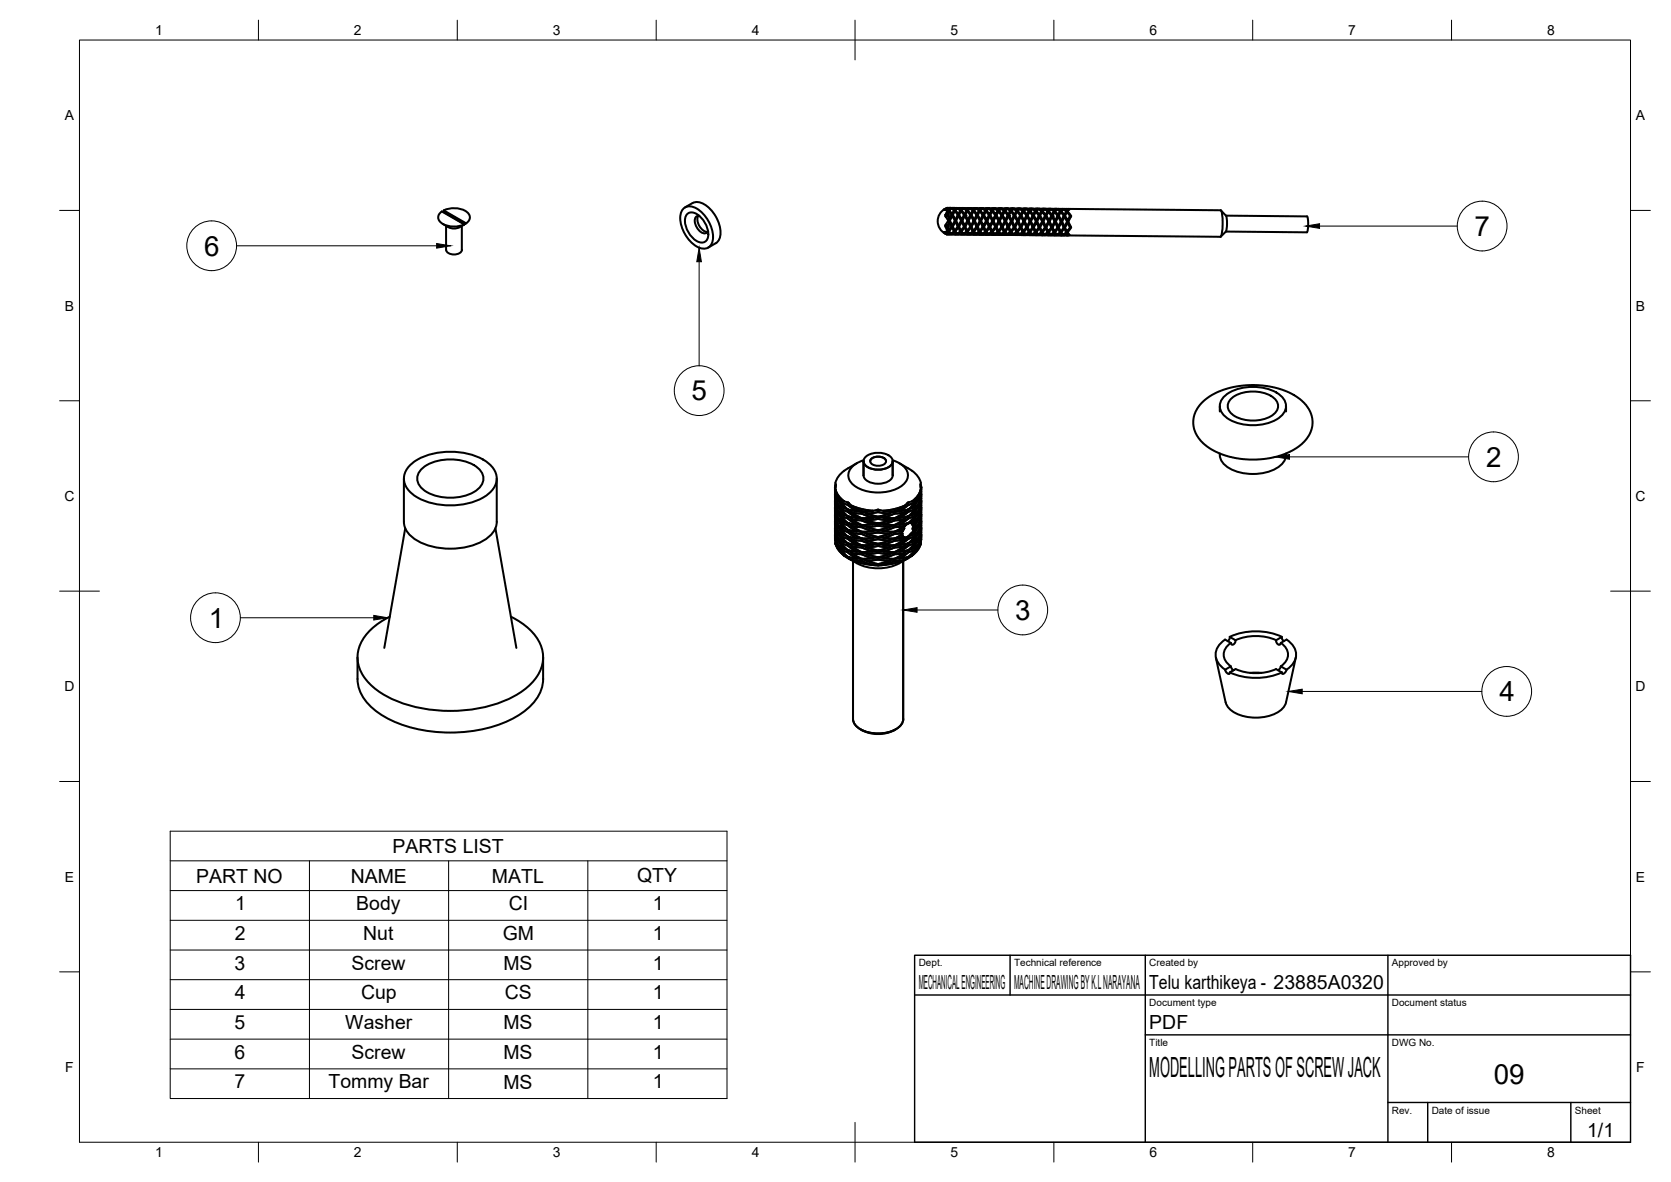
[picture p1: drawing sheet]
<svg xmlns="http://www.w3.org/2000/svg" width="420mm" height="297mm" viewBox="0 0 420 297" stroke-linecap="round" stroke-linejoin="round" font-family="sans-serif">
<!-- layer: Visible -->
<g fill="none" stroke="#000" stroke-width=".51">
<path d="M111.1 53.1l5.6 3.3-.3 .2M111.1 53.1a1.7 1.7 0 0 0-.9 1.7 1.7 1.7 0 0 0 1.1 1.5 6.3 6.3 0 0 0 5.4 .1M111.3 56.3l1.4 .8M111.5 52.9l5.7 3.2-.4 .2-4.9-2.8zM111.6 52.9a5.6 5.6 0 0 1 6.3 .9 1.6 1.6 0 0 1-.7 2.3M111.9 53.5h-.1M112.2 56.8v6M116.1 56.8v6M116.6 56.5a3.5 3.5 0 0 1-3.8 .6M116.9 56.3l-.5 .3M172 52.3a3.2 3.2 0 0 1 3.9 .6 8.3 8.3 0 0 1 3.1 8.2 2.41 2.41 0 0 1-3.8 .8 8.8 8.8 0 0 1-4.1-7.9l.2-.7zM172.2 52.1a3.8 3.8 0 0 1 4.5-1 8.6 8.6 0 0 1 4.3 8.5 3.9 3.9 0 0 1-2.9 2.6"/>
<path d="M172.9 53.7a2.64 2.64 0 0 1 3.4 1 5.5 5.5 0 0 1 1.5 5.5 2.02 2.02 0 0 1-3.2 0 5.8 5.8 0 0 1-2.1-6.1zM175.6 54.3a3.2 3.2 0 0 0 2.3 4M175.9 54.3a1.22 1.22 0 0 0-1.2 .6 1.22 1.22 0 0 0 .1 1.3 2.85 2.85 0 0 0 2.7 2.4l.5-.6M237.4 58.4h.1M237.4 52.7h.1M237.4 58.5l.4 .3v-.1M237.5 52.7h.1M237.5 58.3l-.1 .1M237.6 52.5a3.5 3.5 0 0 0 .1 6.2M237.7 58.6l.3 .3M237.7 54.2l.1 .2M237.8 53.9v.3h.2l.3-.6a.28 .28 0 0 1 .2-.5 .28 .28 0 0 1 .3 .4 1.05 1.05 0 0 1-.1 1.6l-.1 .4-.2-.1"/>
<path d="M237.8 56.5l-.1 .2M237.8 52.4l-.4 .3 .3 .1a.36 .36 0 0 1 .5 .2 .36 .36 0 0 1-.2 .4l-.3 .9 .3 .4a.74 .74 0 0 1 .1 1.3l-.4 .5 .1 .5M238 58.9h.1M238.1 54.1l.5 .9M238.1 52.2l-.5 .5-.2-.1M238.1 52.2l.3 .5M238.1 52.2l.8 .1-.1 .3M238.2 58l.2-.2v.5M238.3 58l-.8 .3 .2 .3M238.3 53l.1 .2M238.4 58.3l-.3 .6M238.4 58.3l-.7 .3"/>
<path d="M238.4 57.7l.1 .1M238.4 58.3l.5 .5M238.4 52.7v.5M238.4 53.2v.1M238.5 53.1l.1 1.9M238.6 57.8l.1 .2M238.6 58.9h.6M238.6 55.8l-.1 2M238.6 55.8l.3 .4a1.12 1.12 0 0 1-.4 1.7l-.4-1.1-.3-.1 .5 1.3M238.6 55.8l-.5 1M238.7 52.2l.6 .1M238.7 52.9l-.1 .3"/>
<path d="M238.8 52.2h.3M238.8 55.4l.6 1.2 .7-1.2M238.8 55.5a.21 .21 0 0 0-.3 0 .21 .21 0 0 0 .1 .3M238.8 55.4l.6-1.1 .7 1.1M238.9 58.4v.4l-.8 .1M238.9 52.5a.67 .67 0 0 1 .9 .5l-.4 .7-.3-.3a.47 .47 0 0 1-.2-.8zM238.9 52.3l-.2 .2a.3 .3 0 0 1-.3 .2 .3 .3 0 0 1-.3-.2h-.4M239 58.6v.3h-.6M239 58.9h.4M239 52.3v.2M239.2 56.8l.2-.1v.5M239.2 52.3l.4 .1a.53 .53 0 0 0 .9-.1"/>
<path d="M239.3 52.5l-.1-.2 .2-.1 .9 .1h.2l-.1 .3M239.3 57.2l.2 .3a.62 .62 0 0 1 .2 .8 .62 .62 0 0 1-.7 .3 .5 .5 0 0 1-.3-.5 .5 .5 0 0 1 .4-.5zM239.4 53.7v.5h-.2M239.4 56.5v.2l.2 .1M239.6 54.1l-.2 .1v.2M239.8 57.9l.2-.1v.5l-.8 .5 .1-.2M240 52.7v.5l-.2-.1M240 58.3l.5 .5M240 57.7v.1M240.1 55.5l.1 .3M240.1 53.1l.2 .2a.82 .82 0 0 1 .1 1.5l-.2 .3-.2-.4a1.04 1.04 0 0 1 .1-1.6zM240.2 57.8v.3"/>
<path d="M240.2 58.9h.6M240.2 55.1v.1a.19 .19 0 0 0 .1 .3 .19 .19 0 0 0 .2-.3l.5-.9 .2 .4a1.25 1.25 0 0 1-.2 1.9l-.6-1.1M240.2 52.3h.4v.2M240.2 55.8l.3 .4a1.12 1.12 0 0 1-.4 1.7l-.2-.3a.88 .88 0 0 1 .1-1.4zM240.2 52.9v.3M240.4 52.3h.3M240.4 58.4l.1 .4h-1.3M240.5 52.6l.2-.2 .2 .1a.48 .48 0 0 1 .5 .4 .48 .48 0 0 1-.2 .5l-.2 .4-.3-.4a.47 .47 0 0 1-.3-.8zM240.5 58.6l.1 .3h-.6M240.6 58.9h.3M240.6 52.3h.3M240.7 54.2l.2 .2"/>
<path d="M240.7 56.8h.2v.4M240.8 58.8h1.2M240.8 52.3h1.2M240.9 52.5l-.1-.2 .8 .4M240.9 53.7v.5l.3-.1M240.9 56.5v.3h.3M241 57.2l.1 .3a.65 .65 0 0 1 .2 .8 .65 .65 0 0 1-.7 .4l-.1-.2a.49 .49 0 0 1-.3-.5 .49 .49 0 0 1 .4-.4zM241.3 57.9l.3-.1v.5l-.8 .5 .1-.2M241.6 58.3l.4 .5v-.3M241.6 57.8h.1M241.6 55.5l.2 .4M241.7 53.1l.2 .3a.82 .82 0 0 1 .1 1.4l-.2 .4-.2-.5a1.03 1.03 0 0 1 .1-1.6z"/>
<path d="M241.7 57.8l.1 .3M241.7 58.9h.6M241.8 55.1l-.1 .4h.3M241.8 52.3h.3M241.8 52.9v.3M241.8 55.8l.2 .4a1.03 1.03 0 0 1-.4 1.7l-.1-.3a.86 .86 0 0 1 .1-1.4zM241.9 52.3h.4M242 52.6v-.3l-.4 .5v.4l-.2-.1M242.1 58.6v.3h.4M242.1 58.9h-.5M242.2 52.4l.3 .1a.48 .48 0 0 1 .5 .4 .48 .48 0 0 1-.3 .5l-.2 .4-.2-.4a.45 .45 0 0 1-.3-.8zM242.3 56.8h.2v.5"/>
<path d="M242.3 58.8l.3 .2 1-.2M242.4 52.3l.8 .5M242.4 52.3h-.3v.2M242.5 53.7v.6l-.2-.1M242.5 56.5v.3l.3 .1M242.5 57.2l.2 .3a.61 .61 0 0 1 .1 .8 .61 .61 0 0 1-.7 .3 .49 .49 0 0 1-.3-.6 .49 .49 0 0 1 .4-.4zM242.6 54.3l.2 .4a1.23 1.23 0 0 1-.2 1.9l-.2-.4a1.43 1.43 0 0 1 .2-1.9zM242.8 54.1l-.3 .2v.1M242.9 53.1l.2 .2M243.1 57.8h.1M243.1 57.8v.5M243.1 58.3l.5 .5v-.3"/>
<path d="M243.1 57.8l-.2 .2M243.1 58.3l-.8 .5 .1-.2M243.2 53.1l.3 .3a.8 .8 0 0 1 .1 1.3l-.2 .5-.3-.5a1.1 1.1 0 0 1 .1-1.6zM243.3 57.8l.1 .3M243.3 59h.6M243.3 55.1l-.1 .4M243.4 52.3h.3M243.4 55.8l.2 .4a1.06 1.06 0 0 1-.4 1.7l-.1-.3a.88 .88 0 0 1 0-1.4zM243.4 52.9l-.1 .3M243.5 52.3h.3M243.5 55.5a.21 .21 0 0 0-.3 .1 .21 .21 0 0 0 .1 .3M243.5 52.7l.1-.3-.5 .4v.5"/>
<path d="M243.6 52.4l-1.1-.1-.1 .2M243.6 52.6a.67 .67 0 0 1 .9 .4l-.4 .8-.3-.4a.49 .49 0 0 1-.2-.8zM243.7 58.6v.1a.23 .23 0 0 0 .1 .3 .23 .23 0 0 0 .3-.1M243.7 58.9h-.6M243.9 54.2l.2 .2M243.9 58.9h1.3M243.9 52.4l.8 .4M244 52.3h-.3v.2M244.1 56.5l-.2 .3M244.1 53.7v.6l.2-.1M244.1 57.2l.1 .3a.65 .65 0 0 1 .2 .8 .65 .65 0 0 1-.7 .4l-.1-.1a.47 .47 0 0 1-.2-.5 .47 .47 0 0 1 .4-.4zM244.1 54.3l.3 .5a1.21 1.21 0 0 1-.3 1.8l-.2-.4a1.42 1.42 0 0 1 .2-1.9z"/>
<path d="M244.3 56.9l-.2-.1v.5M244.7 57.8v.5l.5 .6-.1-.4M244.7 57.8l-.2 .2M244.7 58.3l-.8 .6 .1-.3M244.7 57.8h.1M244.8 55.5l.1 .4M244.8 53.1l.2 .3a.78 .78 0 0 1 .2 1.3l-.3 .5-.2-.5a1.07 1.07 0 0 1 .1-1.6zM244.9 57.9l.1 .2M244.9 59h.6M244.9 55.1v.4h.2l.6-1.2 .7 1.2M244.9 52.3h.4M244.9 55.8l.3 .4a1.01 1.01 0 0 1-.5 1.6l-.1-.2a.86 .86 0 0 1 .1-1.4z"/>
<path d="M244.9 53v.2M245.1 52.3h.3M245.1 52.7l.1-.3-.5 .4v.5l-.2-.2M245.1 55.5l.6 1.2 .7-1.2M245.2 52.4l-1.1-.1-.2 .1 .1 .1M245.2 52.6l.2-.2 .2 .1a.48 .48 0 0 1 .5 .4 .48 .48 0 0 1-.2 .6l-.2 .3-.3-.3a.49 .49 0 0 1-.3-.8zM245.3 58.6v.3h.3M245.3 58.9l-.6 .1M245.4 56.8h.2v.5M245.4 54.2l.2 .3M245.5 52.4l.8 .4M245.6 52.3h-.3v.2"/>
<path d="M245.6 53.8v.5l.3-.1M245.6 56.6v.2l.3 .1M245.7 57.2l.1 .4a.65 .65 0 0 1 .2 .7 .65 .65 0 0 1-.7 .4l-.1-.1a.49 .49 0 0 1-.3-.5 .49 .49 0 0 1 .4-.4zM246 58l.3-.2v.6l-.8 .5M246.3 58.4l.1 .2a.23 .23 0 0 1 .2 .3 .23 .23 0 0 1-.3 .1h-.5a.2 .2 0 0 1-.3 0 .2 .2 0 0 1 .1-.3M246.3 57.8h.1M246.3 55.5l.2 .4M246.4 53.2l.2 .2a.78 .78 0 0 1 .1 1.4l-.2 .4-.2-.4a1.07 1.07 0 0 1 .1-1.6zM246.4 57.9l.1 .2M246.4 59h.7M246.5 55.1v.1a.21 .21 0 0 0-.1 .3 .21 .21 0 0 0 .3 0M246.5 52.3l.6 .1"/>
<path d="M246.5 53v.3M246.5 55.8l.2 .4a1.06 1.06 0 0 1-.4 1.7l-.1-.2a.86 .86 0 0 1 .1-1.4zM246.7 52.7a.57 .57 0 0 1 .6-.1 .57 .57 0 0 1 .3 .5l-.4 .7-.2-.3a.5 .5 0 0 1-.3-.8zM246.7 52.3h.3M246.7 52.7v-.3l-.4 .4v.5l-.2-.2M246.7 58.5v.4M246.7 52.4l-1.1-.1v.2M246.8 58.7v.2M246.8 52.3v.2M247 54.2l.2 .3M247 56.8h.2v.5M247 58.9l.4-.2a.37 .37 0 0 1 .3-.2 .37 .37 0 0 1 .3 .1l.3 .3"/>
<path d="M247.1 52.4l.3 .1a.53 .53 0 0 0 .9-.1M247.1 52.5v-.2l1.1 .1v.3M247.2 59h-.9M247.2 53.8v.5l.3-.1M247.2 56.6v.2l.3 .1M247.2 57.2l.2 .4a.61 .61 0 0 1 .1 .7 .61 .61 0 0 1-.7 .3 .49 .49 0 0 1-.3-.5 .49 .49 0 0 1 .4-.4zM247.3 54.4l.2 .3a1.23 1.23 0 0 1-.2 1.9l-.2-.4a1.21 1.21 0 0 1 .1-1.7zM247.8 57.9v.5M247.8 57.9l-.2 .1M247.8 57.9h.1M247.9 52.8l-.1 .5-.2-.2M247.9 53.2l.3 .2a.78 .78 0 0 1 .1 1.4l-.2 .4-.3-.4a1.1 1.1 0 0 1 .1-1.6z"/>
<path d="M247.9 55.5l.1 .4M248 57.9l.1 .2M248 59h.6M248 55.1v.1a.22 .22 0 0 0-.1 .3 .22 .22 0 0 0 .4 0M248.1 52.3l.6 .1M248.1 53l-.1 .3M248.1 55.8l.2 .4a.99 .99 0 0 1-.4 1.7l-.1-.2a.88 .88 0 0 1 0-1.4zM248.2 52.7h.1a.59 .59 0 0 1 .9 .4l-.4 .7-.3-.3a.5 .5 0 0 1-.3-.8zM248.2 52.3h.3M248.3 58.5l-.1 .4-.8 .1a.21 .21 0 0 1-.3 0 .21 .21 0 0 1 0-.3M248.4 58.7v.3h-.6M248.4 59h.4"/>
<path d="M248.4 52.4v.2M248.6 54.3l.2 .2M248.6 52.4l.4 .1a.51 .51 0 0 0 .9-.1M248.7 52.5l-.1-.1 .2-.1 .9 .1h.2l-.1 .3M248.8 53.8v.5l.2-.1M248.8 56.6l-.2 .2M248.8 57.3l.1 .3a.65 .65 0 0 1 .2 .7 .65 .65 0 0 1-.6 .4l-.1-.1a.49 .49 0 0 1-.3-.5 .49 .49 0 0 1 .4-.4zM248.8 54.4l.3 .4a1.21 1.21 0 0 1-.3 1.8l-.2-.3a1.42 1.42 0 0 1 .2-1.9zM249 56.9l-.2-.1v.5M249.2 58l.2-.1v.5l-.8 .5 .1-.2M249.4 58.4l.5 .5M249.4 57.9h.1"/>
<path d="M249.4 52.8v.5l-.2-.2M249.5 53.2l.3 .3a.98 .98 0 0 1-.1 1.6v.1l-.3-.4a1.07 1.07 0 0 1 .1-1.6zM249.6 57.9l.1 .3M249.6 59h.6M249.6 55.1l-.1 .4M249.6 52.4h.7M249.6 53v.3M249.7 55.8l.1 .4a.99 .99 0 0 1-.4 1.7l-.1-.2a.86 .86 0 0 1 .1-1.4zM249.8 52.4h.3M249.8 55.5l.6 1.2 .7-1.2M249.8 55.5l.6-1.1 .7 1.1M249.8 55.5a.21 .21 0 0 0-.3 .1 .21 .21 0 0 0 .1 .3"/>
<path d="M249.8 58.5v.4h-1.2M249.9 52.6h.4a.47 .47 0 0 1 .5 .4 .47 .47 0 0 1-.3 .5l-.1 .4-.3-.4a.49 .49 0 0 1-.3-.8zM250 58.7v.3h-.6M250 52.4v.2M250 59h.3M250.1 56.9l.2-.1v.5M250.2 52.4l.3 .1a.53 .53 0 0 0 .9-.1M250.3 52.6v-.2h1h.1v.3M250.3 56.6v.2l.3 .1M250.3 53.8v.5h-.2M250.4 57.3l.1 .3a.63 .63 0 0 1 .2 .8 .63 .63 0 0 1-.7 .3h-.1a.5 .5 0 0 1-.3-.6 .5 .5 0 0 1 .4-.4zM250.6 54.2l-.3 .1v.2"/>
<path d="M250.7 58l.3-.1v.5l-.8 .5 .1-.2M250.8 53.2l.2 .1M251 58.4l.4 .5M251 57.9h.1M251 52.8v.5M251.1 53.2l.2 .3a.78 .78 0 0 1 .5 .6 .78 .78 0 0 1-.4 .8l-.2 .4-.2-.5a1.07 1.07 0 0 1 .1-1.6zM251.1 55.6l.1 .4M251.1 57.9l.1 .3M251.1 59h.7M251.2 55.2a.21 .21 0 0 0-.1 .3 .21 .21 0 0 0 .3 .1M251.2 52.4h.3v.2M251.2 53v.3"/>
<path d="M251.2 55.9l.2 .3a.99 .99 0 0 1-.4 1.7l-.1-.2a.86 .86 0 0 1 .1-1.4zM251.4 52.4h.3M251.4 55.5l.6-1.1 .6 1.2M251.4 55.5l.6 1.2 .6-1.1M251.4 58.6v.3l-.2 .1-1-.1M251.4 52.7a.6 .6 0 0 1 .9 .4l-.4 .8-.2-.4a.47 .47 0 0 1-.3-.8zM251.5 58.7v.3h-.5M251.5 52.4h.3M251.5 59h.4M251.7 54.3l.2 .2M251.7 56.9l.2-.1v.5M251.8 52.4h1.2"/>
<path d="M251.8 58.9l.3 .1 .9-.1M251.8 52.6v-.2l.8 .4M251.9 53.8v.5l.3-.1M251.9 56.6v.2l.3 .1M251.9 57.3l.2 .3a.62 .62 0 0 1 .1 .8 .62 .62 0 0 1-.7 .3 .49 .49 0 0 1-.3-.5 .49 .49 0 0 1 .4-.5zM252.3 58l.2-.1v.5M252.5 58.4l-.7 .5v-.2M252.5 58.4l.5 .5v-.3M252.5 57.9h.1M252.6 53.2l.3 .3a.78 .78 0 0 1 .1 1.3l-.2 .5-.3-.5a1.1 1.1 0 0 1 .1-1.6zM252.6 55.6l.1 .4M252.7 57.9l.1 .3"/>
<path d="M252.7 59h.6M252.8 52.4h.3M252.8 55.2l-.1 .4h.3M252.8 53l-.1 .3M252.8 55.9l.2 .3a.99 .99 0 0 1-.4 1.7l-.1-.2a.86 .86 0 0 1 0-1.4zM252.9 52.4h.3M252.9 55.6l.6-1.2 .7 1.2M252.9 55.6l.6 1.1 .7-1.1M253 52.7a.59 .59 0 0 1 .9 .5l-.4 .7-.3-.4a.49 .49 0 0 1-.2-.8zM253 52.8v-.4l-.5 .4v.5l-.2-.1M253.1 58.7v.3h.4M253.1 59h-.6"/>
<path d="M253.3 56.9h.1v.5M253.3 52.4l.8 .5M253.3 58.9h1.3M253.4 52.4h-.3v.2M253.5 53.8l-.1 .5h-.1M253.5 56.6l-.1 .3h.3M253.5 57.3l.2 .3a.65 .65 0 0 1 .1 .8 .65 .65 0 0 1-.6 .4l-.1-.1a.49 .49 0 0 1-.3-.5 .49 .49 0 0 1 .4-.5zM253.7 54.2l-.3 .1 .1 .2M254.1 57.9h.1M254.1 57.9v.5l.5 .5v-.3M254.1 57.9l-.2 .1M254.1 58.4l-.8 .5 .1-.2"/>
<path d="M254.2 53.2l.2 .3a.78 .78 0 0 1 .2 1.3l-.2 .5-.3-.5a1.07 1.07 0 0 1 .1-1.6zM254.3 57.9l.1 .3M254.3 59l.6 .1M254.3 55.2l-.1 .4M254.3 52.4h.4M254.3 53.1v.2M254.4 55.9l.1 .4a.99 .99 0 0 1-.4 1.6l-.1-.2a.81 .81 0 0 1 .1-1.4zM254.5 52.4h.3M254.5 55.6h-.2v.4M254.5 52.8l.1-.4-.5 .5v.5l-.2-.2M254.6 52.7a.6 .6 0 0 1 .9 .5l-.4 .7-.3-.4a.49 .49 0 0 1-.3-.7zM254.6 52.4h-1.1l-.1 .2"/>
<path d="M254.7 58.7v.3h.3M254.7 59h-.6M254.8 54.3l.3 .3M254.9 58.9l1.2 .1M254.9 52.4l.8 .5M255 52.4h-.3v.2M255 56.6l-.2 .3M255 53.8v.6l.3-.2M255.1 57.3l.1 .3a.65 .65 0 0 1 .2 .8 .65 .65 0 0 1-.7 .4l-.1-.1a.5 .5 0 0 1-.3-.5 .5 .5 0 0 1 .4-.5zM255.1 54.4l.2 .4a1.25 1.25 0 0 1-.2 1.9l-.2-.4a.91 .91 0 0 1 0-1.5zM255.3 57l-.3-.1v.5M255.7 57.9v.5l.4 .6v-.4"/>
<path d="M255.7 57.9l-.2 .2M255.7 58.4l-.8 .5 .1-.2M255.7 57.9h.1M255.8 55.6l.1 .4M255.8 53.2l.2 .3a.79 .79 0 0 1 .5 .7 .79 .79 0 0 1-.4 .7l-.2 .4-.2-.5a1.07 1.07 0 0 1 .1-1.6zM255.8 58l.1 .2M255.8 59.1h.7M255.9 53l.2-.2a.58 .58 0 0 1 .6-.1 .58 .58 0 0 1 .3 .5l-.4 .7M255.9 52.4h.4M255.9 55.2v.4h.2M255.9 53l.7 .9M255.9 53.1v.2"/>
<path d="M255.9 55.9l.2 .4a.99 .99 0 0 1-.4 1.6l-.1-.2a.81 .81 0 0 1 .1-1.4zM256.1 52.4h.3M256.1 52.8v-.3l-.4 .4v.5l-.2-.2M256.1 52.5l-1.1-.1v.2M256.2 58.7v.3h.4M256.2 59l-.5 .1M256.4 56.9h.2v.5M256.4 54.3l.2 .3M256.5 52.5l.8 .4M256.5 52.4h-.2l-.1 .2M256.5 58.7v.1M256.6 53.9v.4h.3"/>
<path d="M256.6 57.3l.2 .3a.66 .66 0 0 1 .2 .8 .66 .66 0 0 1-.7 .4l-.1-.1a.49 .49 0 0 1-.3-.5 .49 .49 0 0 1 .4-.4zM256.6 56.6v.3l.3 .1M257 58.1l.2-.2v.6l-.7 .5M257 53.2l.2 .2M257.2 58.4l.2 .3a.23 .23 0 0 1 .2 .3 .23 .23 0 0 1-.4 .1h-.4a.2 .2 0 0 1-.3-.1 .2 .2 0 0 1 0-.2M257.2 57.9h.1M257.3 59.1h.9M257.3 53.2l.3 .3a.79 .79 0 0 1 .1 1.4l-.2 .4-.3-.5a1.07 1.07 0 0 1 .1-1.6zM257.3 55.6l-.6-1.2-.2 .5a1.46 1.46 0 0 0 .2 1.9l.6-1.2 .1 .4M257.4 58l.1 .2M257.4 59.1h.6M257.5 52.4h.6"/>
<path d="M257.5 55.2l-.1 .4h.3l.5-1.1 .7 1.1M257.5 53.1l-.1 .2M257.5 55.9l.2 .4a.99 .99 0 0 1-.4 1.6l-.2-.2a.81 .81 0 0 1 .1-1.3zM257.6 52.4h.3M257.7 52.8a.59 .59 0 0 1 .9 .4l-.4 .7-.3-.3a.49 .49 0 0 1-.2-.8zM257.7 52.8v-.3l-.5 .4v.5M257.7 55.6l.5 1.2 .7-1.2M257.7 58.6v.4M257.7 52.5l-1-.1-.2 .1v.1M257.8 58.7v.3M257.8 52.4v.2M258 54.3l.2 .3"/>
<path d="M258 56.9h.1v.5M258 59l.3-.2a.38 .38 0 0 1 .3-.2 .38 .38 0 0 1 .4 .1l.3 .3M258 52.5l.4 .1a.51 .51 0 0 0 .9-.1M258.1 52.6l.1-.2h.9l.2 .1-.1 .3M258.2 53.9v.5l.2-.1M258.2 56.7l-.1 .2 .3 .1M258.2 57.3l.2 .4a.65 .65 0 0 1 .1 .8 .65 .65 0 0 1-.6 .4l-.1-.2a.5 .5 0 0 1-.3-.5 .5 .5 0 0 1 .4-.4zM258.6 53.2l.2 .2M258.8 57.9v.6M258.8 57.9l-.2 .2M258.8 57.9h.1M258.8 52.9v.5"/>
<path d="M258.9 53.3l.2 .2a.94 .94 0 0 1 .1 1.6l-.1 .2-.3-.4a.98 .98 0 0 1 .1-1.6zM258.9 55.6l.1 .4M259 58l.1 .2M259 59.1h.6M259 52.4l.7 .1M259 55.2v.4h.2M259.1 53.1l-.1 .3M259.1 55.9l.1 .4a1.1 1.1 0 0 1-.3 1.8l-.2-.4a.81 .81 0 0 1 .1-1.3zM259.2 52.4h.3M259.2 58.6l.1 .4-.4 .1h-.7l-.1-.3M259.2 52.8a.6 .6 0 0 1 1 .4l-.4 .7-.3-.3a.49 .49 0 0 1-.3-.8zM259.4 58.8a.27 .27 0 0 1-.2 .4 .27 .27 0 0 1-.3-.1h-.1"/>
<path d="M259.4 59l.4 .1M259.4 52.4v.2M259.5 54.4l.3 .2M259.6 52.5l.3 .1a.53 .53 0 0 0 .9-.1M259.7 52.6v-.2h.9l.2 .1v.3M259.7 53.9v.5l.3-.1M259.8 57.4l.1 .3a.62 .62 0 0 1 .2 .8 .62 .62 0 0 1-.7 .3l-.1-.1a.49 .49 0 0 1-.3-.5 .49 .49 0 0 1 .4-.4zM259.8 56.7l-.3 .2M259.8 54.5l.2 .3a1.09 1.09 0 0 1-.1 1.8l-.1 .2-.2-.4a1.43 1.43 0 0 1 .2-1.9zM260 57l-.3-.1v.5M260.2 58.1l.2-.1v.5l-.8 .5 .1-.2M260.4 58.5l.4 .5"/>
<path d="M260.4 58h.1M260.4 52.9v.5l-.2-.2M260.4 53.3l.3 .2a1.05 1.05 0 0 1-.1 1.8l-.2-.4a.78 .78 0 0 1-.2-1.3zM260.5 58l.1 .2M260.5 59.1h.7M260.6 52.4l.6 .1M260.6 55.3l-.1 .4M260.6 56l.2 .3a1 1 0 0 1-.4 1.7l-.1-.3a.81 .81 0 0 1 .1-1.3zM260.6 53.1v.3M260.8 52.4h.3M260.8 55.6l.6 1.2 .6-1.1 .1 .4M260.8 55.7a.21 .21 0 0 0-.3 0 .21 .21 0 0 0 .1 .3"/>
<path d="M260.8 55.6l.6-1.1 .6 1.2M260.8 58.6v.4h-1.2M260.9 52.7l.1-.1 .3 .1a.49 .49 0 0 1 .5 .4 .49 .49 0 0 1-.3 .5l-.2 .3-.2-.3a.47 .47 0 0 1-.3-.8zM260.9 58.8v.3h-.5M260.9 59.1h.4M261 52.5l-.1 .2M261.1 56.9h.2v.5M261.2 52.5l.3 .1a.51 .51 0 0 0 .9-.1M261.2 52.7l.1-.2h.9h.2v.3M261.3 53.9v.5h-.2M261.3 56.7v.2l.3 .1M261.3 57.4l.2 .3a.63 .63 0 0 1 .2 .8 .63 .63 0 0 1-.8 .3v-.1a.49 .49 0 0 1-.3-.5 .49 .49 0 0 1 .4-.4z"/>
<path d="M261.6 54.3l-.3 .1v.2M261.7 58.1l.2-.1v.5l-.7 .5v-.2M261.9 58.5l.5 .5M261.9 58h.1M262 52.9v.5l-.3-.1M262 53.3l.3 .3a1.05 1.05 0 0 1-.2 1.7l-.2-.4a.76 .76 0 0 1-.1-1.2zM262.1 58l.1 .3M262.1 59.1h.6M262.1 55.3a.21 .21 0 0 0 .1 .4 .21 .21 0 0 0 .3-.3l.5-.9 .2 .3a1.08 1.08 0 0 1-.1 1.8l-.2 .2-.5-1.1M262.1 52.5h.4v.2M262.2 53.1l.2-.3a.57 .57 0 0 1 .6 0 .57 .57 0 0 1 .3 .5l-.4 .7M262.2 53.1l.7 .9"/>
<path d="M262.2 56l.2 .3a1.06 1.06 0 0 1-.3 1.7l-.3-.3a.81 .81 0 0 1 .1-1.3zM262.2 53.1l-.1 .3M262.3 52.5h.3M262.4 58.6l-.1 .5-1.1-.1M262.5 58.8v.3h-.5M262.5 59.1h.4M262.5 52.5h.3M262.7 54.4l.2 .2M262.7 57l.1-.1 .1 .5M262.7 59h1.3M262.7 52.5h1.3M262.8 52.7l-.1-.2 .8 .4"/>
<path d="M262.9 53.9v.5l.2-.1M262.9 56.7l-.1 .2 .3 .1M262.9 57.4l.2 .3a.65 .65 0 0 1 .1 .8 .65 .65 0 0 1-.6 .4l-.1-.1a.5 .5 0 0 1-.3-.5 .5 .5 0 0 1 .4-.5zM263.3 58.1l.2-.1v.5M263.5 58h.1M263.5 58.5l-.8 .5 .1-.2M263.5 58.5l.5 .5-.1-.3M263.6 53.3l.2 .3a.81 .81 0 0 1 .2 1.3l-.2 .5-.3-.5a.77 .77 0 0 1-.1-1.2zM263.6 55.7l.1 .4M263.7 58l.1 .3M263.7 59.1h.6M263.7 52.5h.4"/>
<path d="M263.7 55.3v.4h.2M263.7 53.1l.2-.3a.56 .56 0 0 1 .7 0 .56 .56 0 0 1 .3 .5l-.4 .7M263.7 53.1l.8 .9M263.8 53.1l-.1 .3M263.8 56l.1 .3a1.1 1.1 0 0 1-.3 1.8l-.2-.3a.81 .81 0 0 1 .1-1.4zM263.9 52.5h.3M263.9 52.8l.1-.3-.5 .4v.5l-.2-.1M264.1 58.8v.3h.4M264.1 59.1h-.6M264.3 57l.1-.1v.6M264.3 59h1.2M264.3 52.5l.8 .4v.6"/>
<path d="M264.4 52.5h-.3v.2M264.4 53.9v.5h-.2M264.5 56.7l-.1 .2 .3 .2M264.5 57.4l.1 .3a.62 .62 0 0 1 .2 .8 .62 .62 0 0 1-.7 .3h-.1a.49 .49 0 0 1-.3-.5 .49 .49 0 0 1 .4-.5zM264.5 54.5l.2 .4a1 1 0 0 1 0 1.6l-.2 .3-.2-.4a1.4 1.4 0 0 1 .2-1.9zM264.7 54.3l-.3 .1 .1 .2M264.9 53.3l.2 .2M265.1 58v.5M265.1 58l-.2 .2M265.1 58h.1M265.1 58.5l.4 .5v-.3M265.1 58.5l-.8 .5 .1-.2"/>
<path d="M265.1 53.4l.3 .2a.8 .8 0 0 1 .1 1.4l-.2 .4-.2-.5a.8 .8 0 0 1-.2-1.2zM265.2 58l.1 .3M265.2 59.1h.7M265.3 55.3l-.1 .4M265.3 52.5h.6M265.3 56l.2 .4a.98 .98 0 0 1-.4 1.6l-.1-.2a.81 .81 0 0 1 .1-1.4zM265.3 53.1v.3M265.5 52.5h.3M265.5 55.7a.21 .21 0 0 0-.3 .1 .21 .21 0 0 0 .1 .3M265.5 52.9v-.4l-.4 .4M265.5 52.5h-1.1v.2M265.6 52.8l.1-.2 .3 .1a.49 .49 0 0 1 .5 .4 .49 .49 0 0 1-.3 .6l-.2 .3-.2-.4a.47 .47 0 0 1-.3-.7z"/>
<path d="M265.6 58.8v.3h.4M265.6 59.1h-.5M265.7 52.5l-.1 .2M265.8 54.4l.2 .2M265.9 59l.6 .2 .6-.2M265.9 52.5l.3 .2a.51 .51 0 0 0 .9-.2M265.9 52.7v-.2h.2h.8h.2v.4M266 53.9v.5l.3-.1M266 57.4l.2 .3a.63 .63 0 0 1 .2 .8 .63 .63 0 0 1-.8 .3 .5 .5 0 0 1-.3-.5 .5 .5 0 0 1 .4-.4zM266 56.7l-.2 .3M266.1 54.5l.2 .4a.96 .96 0 0 1 0 1.5l-.2 .5-.2-.5a1.4 1.4 0 0 1 .2-1.9zM266.3 57.1l-.3-.1v.5"/>
<path d="M266.6 58v.5M266.6 58h.1M266.7 58.5l.4 .5v-.3M266.7 58l-.3 .2M266.7 58.5l-.8 .5v-.2M266.7 53l-.1 .5-.2-.2M266.7 55.7l.1 .4M266.7 53.3l.3 .3a.8 .8 0 0 1 .1 1.4l-.2 .4-.2-.5a.78 .78 0 0 1-.2-1.2zM266.8 58l.1 .3M266.8 59.2h.6M266.8 55.3v.1a.21 .21 0 0 0 .1 .3 .21 .21 0 0 0 .3-.2l.5-.9 .6 1.1M266.9 52.5h.6"/>
<path d="M266.9 56l.2 .4a1.08 1.08 0 0 1-.4 1.7l-.1-.3a.8 .8 0 0 1 0-1.4zM266.9 53.2l-.1 .2M267 52.5h.3M267.1 52.9a.57 .57 0 0 1 .6-.1 .57 .57 0 0 1 .3 .5l-.4 .7-.3-.4a.49 .49 0 0 1-.2-.7zM267.1 55.7l.6 1.2 .6-1.2M267.2 58.8v.3h.4M267.2 59.1h-.5M267.2 52.5v.2M267.4 54.4l.2 .3M267.4 57h.2v.5M267.4 52.6l.4 .1a.53 .53 0 0 0 .9-.1M267.6 54v.5l.2-.1"/>
<path d="M267.6 57.4l.2 .3a.65 .65 0 0 1 .1 .8 .65 .65 0 0 1-.6 .4l-.1-.1a.54 .54 0 0 1-.3-.5 .54 .54 0 0 1 .4-.5zM267.6 56.8v.2l.2 .1M268 58.2l.2-.2v.6M268.2 58.6l.2 .1a.26 .26 0 0 1 .2 .4 .26 .26 0 0 1-.5 .1l-.6-.1v-.2M268.2 58.6l-.8 .4M268.2 53v.5l-.2-.2M268.2 58h.1M268.3 53.4l.2 .2a.81 .81 0 0 1 .2 1.4l-.2 .4-.3-.4a.99 .99 0 0 1 .1-1.6zM268.3 55.7l.1 .4M268.4 58.1l.1 .2M268.4 55.3v.4h.2M268.4 52.5l.6 .1-.2 .1a.5 .5 0 0 0-.3 .5 .5 .5 0 0 0 .4 .5h.1a.98 .98 0 0 1-.1 1.6h-.1a.99 .99 0 0 0 .2 1.2 1.05 1.05 0 0 1-.3 1.6 .49 .49 0 0 0 .1 .8l.2 .2-.8 .1"/>
<path d="M268.5 53.2l-.1 .3M268.5 56l.1 .4a1.1 1.1 0 0 1-.3 1.8l-.2-.3a.87 .87 0 0 1 .1-1.4zM268.6 52.5l38.3 .3a11 11 0 0 1 0 6.7l-38.5-.3M268.7 58.7v.3M268.7 52.6l-1.1-.1-.1 .2M268.7 52.6l-.1 .3M269 54.4l.3 .1M269.3 57h-.3M307 52.9l1.3 1.3 20.3 .2a6.7 6.7 0 0 1 0 4M308.2 58.2l20.4 .2M308.3 54.2l.2 1.4-.2 2.4-1.3 1.5M112.2 62.8a2.18 2.18 0 0 0 3.1 .9l.7-.5 .1-.4"/>
<path d="M307.6 99.9a11.7 11.7 0 0 1 11.4-2.1 5.9 5.9 0 0 1 4.3 3.5 3.8 3.8 0 0 1-2.4 4.1 12.6 12.6 0 0 1-12.6-.6 3.3 3.3 0 0 1-.7-4.9zM309.8 100a9.4 9.4 0 0 1 10.5 0 2.63 2.63 0 0 1 1 2.5 2.63 2.63 0 0 1-1.8 2.1 9.6 9.6 0 0 1-9.7-.5 2.48 2.48 0 0 1 0-4.1zM103.1 116.9a16.1 16.1 0 0 1 13.5-3.1 10.5 10.5 0 0 1 7.9 4.8 4.6 4.6 0 0 1-2 5.7 17.5 17.5 0 0 1-18.6 0 4.6 4.6 0 0 1-.8-7.4zM105.8 118.1a11.7 11.7 0 0 1 11.4-2.1 5.9 5.9 0 0 1 4.3 3.5 3.8 3.8 0 0 1-2.4 4.2 12.6 12.6 0 0 1-12.6-.6 3.3 3.3 0 0 1-.7-5zM215.5 116.4l-2.7 1.5a6.4 6.4 0 0 0-2.7 3.5M217.1 115.9a2.81 2.81 0 0 0 2.9 2.1 4.4 4.4 0 0 0 4.4-1.6l.1-.5v3.6a2.76 2.76 0 0 1-2.9 2 4.4 4.4 0 0 1-4.4-1.6zM217.2 115.7a5 5 0 0 0-3.9 3.6 4.1 4.1 0 0 0 3.3 3.7 11.2 11.2 0 0 0 10.6-1.3 2.92 2.92 0 0 0-.3-4.8l-2.5-1.2M217.7 114.8a5.1 5.1 0 0 1 6.6 .4 1.79 1.79 0 0 1-1.5 2.5 5.1 5.1 0 0 1-5.5-1.1 1.39 1.39 0 0 1 .4-1.8zM218.8 115.9a2.21 2.21 0 0 1 3.2-.9l.7 .5 .1 .4M219 115.4a2.63 2.63 0 0 1 3.8 .3 1.63 1.63 0 0 1-2 1.4 1.63 1.63 0 0 1-2-1.4zM226.1 116.4l3.2 1.9M229.4 118.3a4 4 0 0 1 2.1 3.2v1.4"/>
<path d="M302.1 101.3l1.9-1.6 1.9-1 1.7-.8 2.6-.7 2.6-.3 2.6-.1 5 .6 3.8 1.3 2.1 1.2 1.5 1.3 1.3 1.6 .6 1.3 .3 1.8-.2 1.8-1 2.2-1.6 1.8-2 1.4-2.9 1.3-3.1 .8-3.3 .3-3.3-.1-3.2-.6-2.4-.7-2.8-1.4-2.1-1.7-1.2-1.7-.7-1.7-.1-2.1 .5-2zM306.7 114a4.1 4.1 0 0 0 2.9 3.9 12.5 12.5 0 0 0 12.4-1 3.5 3.5 0 0 0 1.4-2.9M306.7 102.1v1.3M323.4 102.1v1.3M101.6 120.3v10.8a6.7 6.7 0 0 0 5 5.6 18.2 18.2 0 0 0 15.4-1.1 5.6 5.6 0 0 0 2.9-4.5v-10.8M101.9 132.7l-5.3 30.1M124.6 132.7l5.2 30.1M210 122.4l.1 1.4a.79 .79 0 0 0 .5 1M210 122.4v1.5l.3 .8M210 129v.2M210 127.3v1.7l.3 .8 .3 .1M210 123.9v1.5l.3 1"/>
<path d="M210 125.6v1.7l.3 .8 .3 .1M210 134.1l.3 2.5M210 130.7v1.7l.3 .8M210 132.4v1.7l.3 .8 .3 .1M210 121.4l.2 2.4a2.62 2.62 0 0 0 2 2.2M210 124.7l.2 .8a2.61 2.61 0 0 0 2 2.2M210 127.5v.6l.3 1.7M210 129.8l.2 .8a2.61 2.61 0 0 0 2 2.2M210 124.1v1a1.29 1.29 0 0 0 .5 1.3l.1 .1M210 126.4l.2 .8a2.61 2.61 0 0 0 2 2.2M210 125.8v.6l.3 1.7M210 131.5l.2 .8a2.62 2.62 0 0 0 2 2.2"/>
<path d="M210 134.3v1.5l.3 .8 .3 .1M210 134.9l2.2 3M210 130.9v.6l.3 1.7M210 132.6v.6l.3 1.7M210.1 136.5l.7 1.7 1.4 1.4M210.1 122.9l.7 1.6 1.4 1.5M210.1 136.2l-.1 .4 .3 .4a.49 .49 0 0 0 .7 .5l.1-.2M210.1 121.7l-.1 .7M210.1 122.4h-.1M210.2 124.5v.1a.93 .93 0 0 0 .6 1.1M210.2 129.6a.84 .84 0 0 0 .6 1.2l.3-.3M210.2 127.9l-.2 .1"/>
<path d="M210.2 126.2a.36 .36 0 0 0-.2 .4 .36 .36 0 0 0 .3 .3l.5 .5M210.2 131.3a.36 .36 0 0 0-.2 .4 .36 .36 0 0 0 .3 .3l.5 .5M210.2 134.7v.1a3.1 3.1 0 0 0 2.7 3.3l.5 .2M210.2 133l-.2 .2M210.3 131.5l-.3-.8v-1.4l.1 1.3a.79 .79 0 0 0 .5 1M210.3 133.2l.3 .1M210.8 129.1l-.8-1.1 .2 .9a3.1 3.1 0 0 0 2.6 2.4l.6 .3-.1 .2a1.86 1.86 0 0 1-1.7-.5l-.5-.8M210.8 130.8l.8 1.3a1.05 1.05 0 0 0 1 .8l.8 .3M210.8 137.6l1.4 2M210.8 134.2l-.8-1 .2 .8a2.68 2.68 0 0 0 2 2.2M211.1 125.4l-.3 .3 .8 1.3a.97 .97 0 0 0 .9 .7l.9 .4M211.1 127.1l-.3 .3 .8 1.3a1.05 1.05 0 0 0 1 .8l.8 .4-.3 .4 2.3 1.6"/>
<path d="M211.1 128.8l-.3 .3 1.4 2M211.1 132.2l-.3 .3 1.4 2M211.1 135.6l-.3 .3M211.1 133.9l-.3 .4 1.4 1.9M211.1 125.4l.3 .7M211.1 127.1l.3 .7 1.7 .8M211.1 128.8l.3 .7M211.1 132.2l.3 .7 1.7 .8M211.1 135.6l.3 .7 .5 .7a4.2 4.2 0 0 0 3.7 1.6l1.2 .1M211.1 133.9l.3 .7M211.1 137.3l.3 .7M211.4 126.1l.8 .4a4.2 4.2 0 0 1 2.2 1.3l1 .6h-.7a3.9 3.9 0 0 1-3.3-2.3z"/>
<path d="M211.4 127.8l.5 .6a3.8 3.8 0 0 0 3.5 1.8M211.4 131.2l.5 .6a3.8 3.8 0 0 0 3.5 1.7M211.4 132.9l.5 .6a3.8 3.8 0 0 0 3.5 1.8M211.4 136.3l.8 .4a4 4 0 0 1 2.2 1.3l1 .6M212.2 139.6l1.9 1.1 2.2 .3h.3l.1-.3-.1-.2-1.8-.2a3.9 3.9 0 0 1-3.4-2.3l1.7 .8 2.3 1.6M212.2 134.5l1.2 .5-.3 .4 2.3 1.6M212.2 136.2l1.2 .5-.3 .4M212.2 126l1.1 .3 .8 .8M213.1 126.2l.2 .1M213.1 130.3l-1.7-.8 .5 .6a4 4 0 0 0 3.6 1.7l1.3 .2-.1 .4-2.6-.2-.7-.7M213.1 132l2.3 1.5 1.4 .1M213.1 135.4l-1.7-.8 .5 .6a3.8 3.8 0 0 0 3.5 1.8"/>
<path d="M213.3 126.3l-.2 .5M213.4 129.8l.7 .7 2.5 .3M213.4 134.9l.7 .7M213.4 136.6l.7 .7M213.4 140l-.1 .3a12.4 12.4 0 0 0 15 0l-.1-.3M214.1 130.5l.8 .5a4.9 4.9 0 0 0 4.5 .8M214.1 132.2l.6 .4a4 4 0 0 0 4 .9h.7M214.1 133.9l.6 .4a5.1 5.1 0 0 0 4.7 .9M214.1 127.1l.6 .4a4 4 0 0 0 4 .9h.7M214.1 139l1.1 .2a11.7 11.7 0 0 1 4 1l.2 .1M214.2 127.1a15.9 15.9 0 0 0 5.2 1.3M215.4 128.4l1.4 .2-.1 .5-2.6-.3"/>
<path d="M215.4 135.3l1.4 .1-.2 .5 2.8 1M215.4 137l1.4 .1-.2 .5 2.8 1-.7 .1a5 5 0 0 1-4.6-1.4l2.5 .3M216.6 129.1l2.8 1-.7 .1a5 5 0 0 1-4.6-1.4l-.7-.6-.3 .4 2.3 1.6h1.4M216.6 132.5l2.8 1 1.4-.2v.5l1.8 .3a1.22 1.22 0 0 0 1.3-.1l.9-.3 .1 .5 2-.2M216.6 134.2l-2.3-.3-.9-.6-.3 .4 2.3 1.6M216.6 135.9l-2.5-.3 .6 .4a4 4 0 0 0 4 1l.7-.1M216.6 139.3l.2-.5 4 1.3M216.8 130.3l4 1.3-1.4 .2-.9-.3-1.9-.7zM216.8 131.9l1 .4a1.97 1.97 0 0 0 1.7 0l1.3-.2M216.8 128.5l1.1 .6M216.8 135.3l1.1 .6M216.8 137l1.1 .5"/>
<path d="M217.9 132.4l.7 .3a4.5 4.5 0 0 0 4.3 0l.7-.3M217.9 134.2l2.9 .8M217.9 139.3l1.3-.1a12.7 12.7 0 0 1 4.4 .1M219.4 130.1l1.4-.2v.5l-2.9 .4M219.4 136.9l1.4-.2v.5l2.8 .3M219.4 138.6l1.4-.2v.5M219.4 128.4l1.4-.3 1.3 .3M220.5 128.2h.6M220.8 130.4l2.8 .4-2.8 .8M220.8 133.8l-2.9 .4-1.1-.5-.2 .5 1.8 .7a1.31 1.31 0 0 0 1.3 .2l1.1-.1v.5l1.8 .3a1.16 1.16 0 0 0 1.3-.1l.9-.4M220.8 128.1v.1a.63 .63 0 0 0 .9 .6l1.9 .3M220.8 128.7l-2.9 .4 2.9 .7"/>
<path d="M220.8 135.5l-2.9 .4 2.9 .8M220.8 137.2l-2.9 .3 2.9 .9M223.6 130.8l1.2-.5 .1 .5-2.8 1M223.6 134.2l-2.8 .8 1.3 .2M223.6 135.9l-2.8 .8 1.3 .2M223.6 137.5l1.2-.4 .1 .5 2.5-.3-.6 .4a5.1 5.1 0 0 1-4.7 .9l2.8-1M223.6 137.5l-2.8 .9 1.3 .2M224.8 128.5l-1.3 .6-2.7 .7 1.3 .3M224.8 138.7l-4 1.4-2.1 .3a5 5 0 0 1-4.6-1.4l-.7-.6-.3 .4M224.9 130.8l2.5-.3-.7 .5a5.2 5.2 0 0 1-4.6 .7l-.9-.1a.27 .27 0 0 0-.4 .1 .27 .27 0 0 0 0 .3l1.3 .3a3.6 3.6 0 0 0 2.7-.4M224.9 132.5l-2.8 1-1.3-.2M224.9 129.1l-2.8 1 .8 .1a5 5 0 0 0 4.5-1.4l.8-.6 .3 .4-2.4 1.6h-1.3"/>
<path d="M226.1 128.4l-.9 .1a.28 .28 0 0 0-.4 .2 .28 .28 0 0 0 .1 .3l2.5-.2M226.1 137h-1.3M226.8 133.5l-.1 .2a.46 .46 0 0 1 .2 .5 .46 .46 0 0 1-.5 .3l-.1 .1a4.9 4.9 0 0 1-4.2 .6l2.8-1M227 134.7l-.9 .6M227.4 132.8l-1.3 .7-1.3 .1M227.4 127.1a15.9 15.9 0 0 1-5.2 1.3M227.4 132.2l-.6 .4a4 4 0 0 1-3.9 .9h-.8M227.4 127.1l-.6 .4a4 4 0 0 1-3.9 .9h-.8M227.4 135.6l-.6 .4a5 5 0 0 1-4.7 .9l2.8-1M227.4 139l-1 .2a10.2 10.2 0 0 0-3.9 1l-.4 .1M228.2 131.6l-.6 .5-.3 .6a.9 .9 0 0 1-1.2 .8M228.2 129.8l-.8 .7"/>
<path d="M228.2 138.3l-1.4 1.1a5.3 5.3 0 0 1-4.7 .8h-.9a.27 .27 0 0 0-.4 0 .27 .27 0 0 0 0 .3v.1M228.3 126.3l.2 .5M228.5 137.1l-.3-.4-.8 .6M228.5 126.2l-.2 .1M229.3 136.2l-1.1 .4M229.4 131.6l.2 .3 .6-.7-.6 .7h-.2l.3 .5M229.5 131.9l.2 .5M230.2 132.9l-.8 .9a.57 .57 0 0 0 .1-.8v-.3l.2-.1-.2 .1v.3a.69 .69 0 0 1-.4 1l-.9 .9-.9 .2 .9-.2 .9-.8M230.2 126.1l-1.7 .8M230.2 127.8l-.5 .6a3.8 3.8 0 0 1-3.6 1.8M230.2 134.6l-.5 .6a3.8 3.8 0 0 1-3.6 1.8l2.4-1.6M230.2 136.3l-1.7 .8-2.4 1.5"/>
<path d="M230.2 129.5l-1.7 .8M230.4 128.8l-.7 1.3a4.1 4.1 0 0 1-3.7 1.7l-.8 .1a.28 .28 0 0 0-.4 .2 .28 .28 0 0 0 .1 .3l2.5-.2 .8-.7M230.4 130.5l-.4 .8a.85 .85 0 0 1-1.1 .1l-.7 .2 1.6-.7a3 3 0 0 0 1.7-2.9l-2.2 3.1M230.4 133.9l-.3 .6a1.04 1.04 0 0 1-1 .7l-.6 .2-.3-.4-.7 .4a.74 .74 0 0 1-1 .3l-1.6 .1a.28 .28 0 0 1-.1-.3 .28 .28 0 0 1 .4-.2l2.2-.2-.7-.7M230.4 125.4l-.2 .5a4 4 0 0 1-2.4 2.3l-1.7 .2 2.4-1.5M230.4 127.1l-.3 .8-1.6 .7M230.4 132.2l-.2 .7-.6 .3M230.4 137.3l-.7 1.3a3.8 3.8 0 0 1-3.6 1.8l2.4-1.6 1.7-.8M230.4 135.6l-.7 1.4a4.2 4.2 0 0 1-3.7 1.6l-.8 .2a.28 .28 0 0 0-.4 .1 .28 .28 0 0 0 .1 .3v.1M230.5 137.3l.3 .3-.3 .5-.9 1.3-.9 .6-1.3 .7-2.5 .3M230.5 128.8l.3 .3M230.5 125.4l.3 .3-.8 1.3a1 1 0 0 1-.9 .7l-.9 .4"/>
<path d="M230.5 135.6l.3 .3M230.8 131.9l-1.1 .7v-.2l1.1-1.6-1.1 1.6M230.8 132.5l-.5 .9a3.5 3.5 0 0 1-2.1 1.6v-.1M230.8 127.4l-.5 .9a4.3 4.3 0 0 1-2.1 1.6l.3 .4-2.4 1.6M230.8 131.9l-1.1 .7v-.1M231.2 129.8l-.2 .1M231.2 131.5l-.2 .1M231.2 133.2l.4-.8v-1.5l-.1 1.4a.79 .79 0 0 1-.5 1M231.2 136.6l-.2 .1M231.2 126.4l.4-.8v-1.5l-.1 1a1.29 1.29 0 0 1-.4 1.3l-.1 .1M231.2 128.1l-.2 .1M231.4 129.6l.1 .2-.2 .4a.49 .49 0 0 1-.7 .5l-.1-.2"/>
<path d="M231.4 124.5a.32 .32 0 0 1 .2 .4 .32 .32 0 0 1-.3 .2l-.5 .6M231.4 131.3l.1 .2M231.4 134.7l.1 .2-.1 .8a3.1 3.1 0 0 1-2.6 2.4l-.3 .1a.28 .28 0 0 0-.3 .3 .28 .28 0 0 0 .2 .3h.1M231.4 133a.77 .77 0 0 1-.5 1.1h-.2l-.2-.2M231.4 127.9l.1 .1M231.4 126.2a.91 .91 0 0 1-.7 1.1l-.2-.2M231.5 136.2v.4M231.5 121.7l.1 .7M231.5 122.4h.1M231.5 127.5l.1 1.5-.4 .8M231.5 132.6l.1 1.5-.4 .8-.2 .1M231.5 136.5l-.7 1.7-1.4 1.4"/>
<path d="M231.5 122.9l-.7 1.6-1.4 1.5M231.5 129.8l-.7 2.1M231.5 122.9l-.1 .9a3.2 3.2 0 0 1-2.7 2.4l-.5 .2-.8 .7M231.5 124.7l-.1 .8a2.66 2.66 0 0 1-2.1 2.2M231.5 131.5l-.2 .4a.51 .51 0 0 1-.7 .5l-.1-.2M231.5 131.5l-.1 .8a2.67 2.67 0 0 1-2.1 2.2M231.5 134.9l-2.2 3M231.5 133.2l-.1 .8a2.74 2.74 0 0 1-2.1 2.2l1.5-2M231.5 136.6l-.7 1M231.5 126.4l-.1 .8a2.66 2.66 0 0 1-2.1 2.2M231.6 129l-.1 .2M231.6 134.1l-.4 2.5 .4-.8-.1-1.5"/>
<path d="M231.6 130.7l-.1 .2M231.6 127.3l-.4 2.5M231.6 132.4l-.4 2.5M231.6 123.9l-.1 .2M231.6 125.6l-.1 .2M231.6 129.3v1.4l-.4 .8zM231.6 122.4l-.1 1.4a.79 .79 0 0 1-.5 1M231.6 122.4v1.5l-.4 .8M231.6 125.8v1.5l-.4 .8zM98 155a14 14 0 0 0-7.8 7.9 9.2 9.2 0 0 0 3.6 9.7 30.1 30.1 0 0 0 19.4 6.1 31.8 31.8 0 0 0 18.4-5.2 10.4 10.4 0 0 0 4.9-9.4 12.2 12.2 0 0 0-6.5-8.3l-1.5-.8M214.2 140.7a15.9 15.9 0 0 0 5.2 1.3M214.5 141v39.7a3.9 3.9 0 0 0 3.1 3.1 9.4 9.4 0 0 0 8.7-1.3l.7-1.2 .1-.6v-39.7"/>
<path d="M216.6 141l2.8 1 1.4 .1 1.3-.1 2.2-.7 .6-.3-.1-.5-4 1.3v.3M216.8 140.4l1.1 .6M223.6 141l-1.2-.1a12.6 12.6 0 0 0-4.5 .1l2.9 .8M226.1 140.4h-1.3M227.4 140.7a15.9 15.9 0 0 1-5.2 1.3M89.9 165.2v5.4a10.9 10.9 0 0 0 5.5 8.7 34.6 34.6 0 0 0 24 4.3 24.3 24.3 0 0 0 14.9-7.2 9.2 9.2 0 0 0 2.3-5.8v-5.4M305.7 165.3l2.5 11.2M308 160.7l1.5 .9M308 160.7a4.2 4.2 0 0 0-2.4 3.8 4.2 4.2 0 0 0 2.4 3.8M309.2 160l1.5 .9-.2 .6-.4 .5h-.4l-.2-.4M309.2 160l-.1 .6-.4 .5M309.2 160a16.1 16.1 0 0 1 13.1 0"/>
<path d="M309.2 169a16.1 16.1 0 0 0 13.1 0M309.5 161.6a3.3 3.3 0 0 0-1.8 2.9 3.3 3.3 0 0 0 1.8 2.9M310.7 160.9a13 13 0 0 1 10.2 0M314.4 169.1h2.8M320.9 168.2l1.4 .8 .2 .4 .5-.3 .5-.8M320.9 168.1a13.2 13.2 0 0 1-10.2 .1l-1.5 .8-.2 .4-.6-.4-.4-.7 1.5-.8 .6 1M322.1 167.5l-.7 1M322.1 167.5l1.4 .8M322.1 161.6a3.3 3.3 0 0 1 1.8 2.9 3.3 3.3 0 0 1-1.8 2.9M322.8 161.1l-.4-.4-.1-.7-1.4 .9 .2 .8 .6 .3 .4-.4 1.4-.9a4.2 4.2 0 0 1 2.4 3.8 4.2 4.2 0 0 1-2.4 3.8M325.8 165.3l-2.4 11.2a6.2 6.2 0 0 1-5.4 3.7 10.1 10.1 0 0 1-9.2-2.5l-.6-1.2M216.3 183.3a8.9 8.9 0 0 0 9 0"/>
</g>
<g fill="#000">
<circle cx="240" cy="57.8" r=".25"/>
<circle cx="241.6" cy="57.8" r=".25"/>
<circle cx="242.8" cy="54.1" r=".25"/>
<circle cx="253.7" cy="54.2" r=".25"/>
<circle cx="257.2" cy="57.9" r=".25"/>
<circle cx="264.7" cy="54.3" r=".25"/>
<circle cx="268.2" cy="58" r=".25"/>
</g>
<!-- layer: BORDER -->
<g fill="none" stroke="#000" stroke-width=".25">
<path d="M20 10.1h390v276.9h-390zM65 5.1v5M115 5.1v5M165 5.1v5M215 5.1v10M265 5.1v5M315 5.1v5M365 5.1v5M15 52.9h5M410 52.9h5M15 100.7h5M410 100.7h5"/>
<path d="M15 148.6h10M405 148.6h10M15 196.4h5M410 196.4h5M15 244.2h5M410 244.2h5M65 287v5M115 287v5M165 287v5M215 282.1v9.9M265 287v5M315 287v5"/>
<path d="M365 287v5"/>
</g>
<!-- layer: TITLEBLOCK -->
<path d="M230 240.1h180v46.9h-180zM230 250h180M254 240.1v9.9M288 240.1v46.9M349 240.1v46.9M288 260.1h122M349 277.1h61M359 277.1v9.9M395 277.1v9.9" fill="none" stroke="#000" stroke-width=".36"/>
<!-- layer: Balloons -->
<g fill="none" stroke="#000" stroke-width=".25">
<path d="M331.8 56.8h34.6M59.5 61.8h50.3M175.8 65.8v26.1M324.2 114.8h45.1M60.4 155.2h33.6M230.6 153.3h20.3M327.4 173.8h45.2"/>
<circle cx="372.7" cy="56.8" r="6.3"/>
<circle cx="53.2" cy="61.8" r="6.3"/>
<circle cx="175.8" cy="98.2" r="6.3"/>
<circle cx="375.5" cy="114.8" r="6.3"/>
<circle cx="54.2" cy="155.2" r="6.3"/>
<circle cx="257.2" cy="153.3" r="6.3"/>
<circle cx="378.9" cy="173.8" r="6.3"/>
</g>
<path d="M328.3 56.8l3.5-.6v1.2zM109.8 61.2l3.5 .6-3.5 .6zM175.8 62.3l.6 3.5h-1.2zM320.7 114.8l3.5-.6v1.2zM94 154.7l3.5 .5-3.5 .6zM227.1 153.3l3.5-.6v1.2zM323.9 173.8l3.5-.6v1.2z" fill="#000" stroke="#000" stroke-width=".25"/>
<!-- layer: Custom Tables -->
<path d="M42.8 208.9h140v67.2h-140zM42.8 216.3h140M77.8 216.3v59.8M112.8 216.3v59.8M147.8 216.3v59.8M42.8 223.8h140M42.8 231.3h140M42.8 238.7h140M42.8 246.2h140M42.8 253.7h140M42.8 261.1h140M42.8 268.6h140" fill="none" stroke="#000" stroke-width=".25"/>
<g font-size="7">
<text x="370.7" y="59.3">7</text>
<text x="51.3" y="64.2">6</text>
<text x="173.8" y="100.6">5</text>
<text x="373.7" y="117.3">2</text>
<text x="255.2" y="155.8">3</text>
<text x="52.5" y="157.7">1</text>
<text x="377" y="176.3">4</text>
<text x="289" y="270.6">MODELLING PARTS OF SCREW JACK</text>
<text x="375.6" y="272.3">09</text>
</g>
<g font-size="4.9">
<text x="98.7" y="214.4">PARTS LIST</text>
<text x="49.4" y="221.8">PART NO</text>
<text x="88.2" y="221.8">NAME</text>
<text x="123.7" y="221.8">MATL</text>
<text x="160.2" y="221.7">QTY</text>
<text x="59.1" y="228.7">1</text>
<text x="89.6" y="228.7">Body</text>
<text x="128" y="228.8">CI</text>
<text x="164.1" y="228.7">1</text>
<text x="59" y="236.2">2</text>
<text x="91.3" y="236.2">Nut</text>
<text x="126.4" y="236.2">GM</text>
<text x="164.1" y="236.2">1</text>
<text x="58.9" y="243.7">3</text>
<text x="88.4" y="243.7">Screw</text>
<text x="126.6" y="243.7">MS</text>
<text x="164.1" y="243.7">1</text>
<text x="59" y="251.1">4</text>
<text x="90.8" y="251.2">Cup</text>
<text x="126.9" y="251.2">CS</text>
<text x="164.1" y="251.1">1</text>
<text x="231" y="248.5">MECHANICAL ENGINEERING</text>
<text x="255" y="248.5">MACHINE DRAWING BY K.L NARAYANA</text>
<text x="289" y="248.5">Telu karthikeya - 23885A0320</text>
<text x="58.9" y="258.6">5</text>
<text x="86.8" y="258.6">Washer</text>
<text x="126.6" y="258.6">MS</text>
<text x="164.1" y="258.6">1</text>
<text x="289" y="258.6">PDF</text>
<text x="59" y="266.1">6</text>
<text x="88.4" y="266.1">Screw</text>
<text x="126.6" y="266.1">MS</text>
<text x="164.1" y="266.1">1</text>
<text x="58.9" y="273.5">7</text>
<text x="82.6" y="273.5">Tommy Bar</text>
<text x="126.6" y="273.6">MS</text>
<text x="164.1" y="273.5">1</text>
<text x="399.1" y="285.7">1/1</text>
</g>
<g font-size="3.5">
<text x="39" y="8.8">1</text>
<text x="89" y="8.8">2</text>
<text x="139" y="8.8">3</text>
<text x="189" y="8.8">4</text>
<text x="239" y="8.8">5</text>
<text x="289" y="8.8">6</text>
<text x="339" y="8.8">7</text>
<text x="389" y="8.8">8</text>
<text x="16.3" y="30.2">A</text>
<text x="411.3" y="30.2">A</text>
<text x="16.3" y="78">B</text>
<text x="411.3" y="78">B</text>
<text x="16.2" y="125.9">C</text>
<text x="411.2" y="125.9">C</text>
<text x="16.2" y="173.7">D</text>
<text x="411.2" y="173.7">D</text>
<text x="16.3" y="221.6">E</text>
<text x="411.3" y="221.6">E</text>
<text x="16.4" y="269.4">F</text>
<text x="411.4" y="269.4">F</text>
<text x="39" y="290.8">1</text>
<text x="89" y="290.8">2</text>
<text x="139" y="290.8">3</text>
<text x="189" y="290.8">4</text>
<text x="239" y="290.8">5</text>
<text x="289" y="290.8">6</text>
<text x="339" y="290.8">7</text>
<text x="389" y="290.8">8</text>
</g>
<g font-size="2.5">
<text x="231" y="242.9">Dept.</text>
<text x="255" y="242.9">Technical reference</text>
<text x="289" y="242.9">Created by</text>
<text x="350" y="242.9">Approved by</text>
<text x="289" y="252.8">Document type</text>
<text x="350" y="252.8">Document status</text>
<text x="289" y="262.9">Title</text>
<text x="350" y="262.9">DWG No.</text>
<text x="350" y="279.9">Rev.</text>
<text x="360" y="279.9">Date of issue</text>
<text x="396" y="279.9">Sheet</text>
</g>
</svg>
